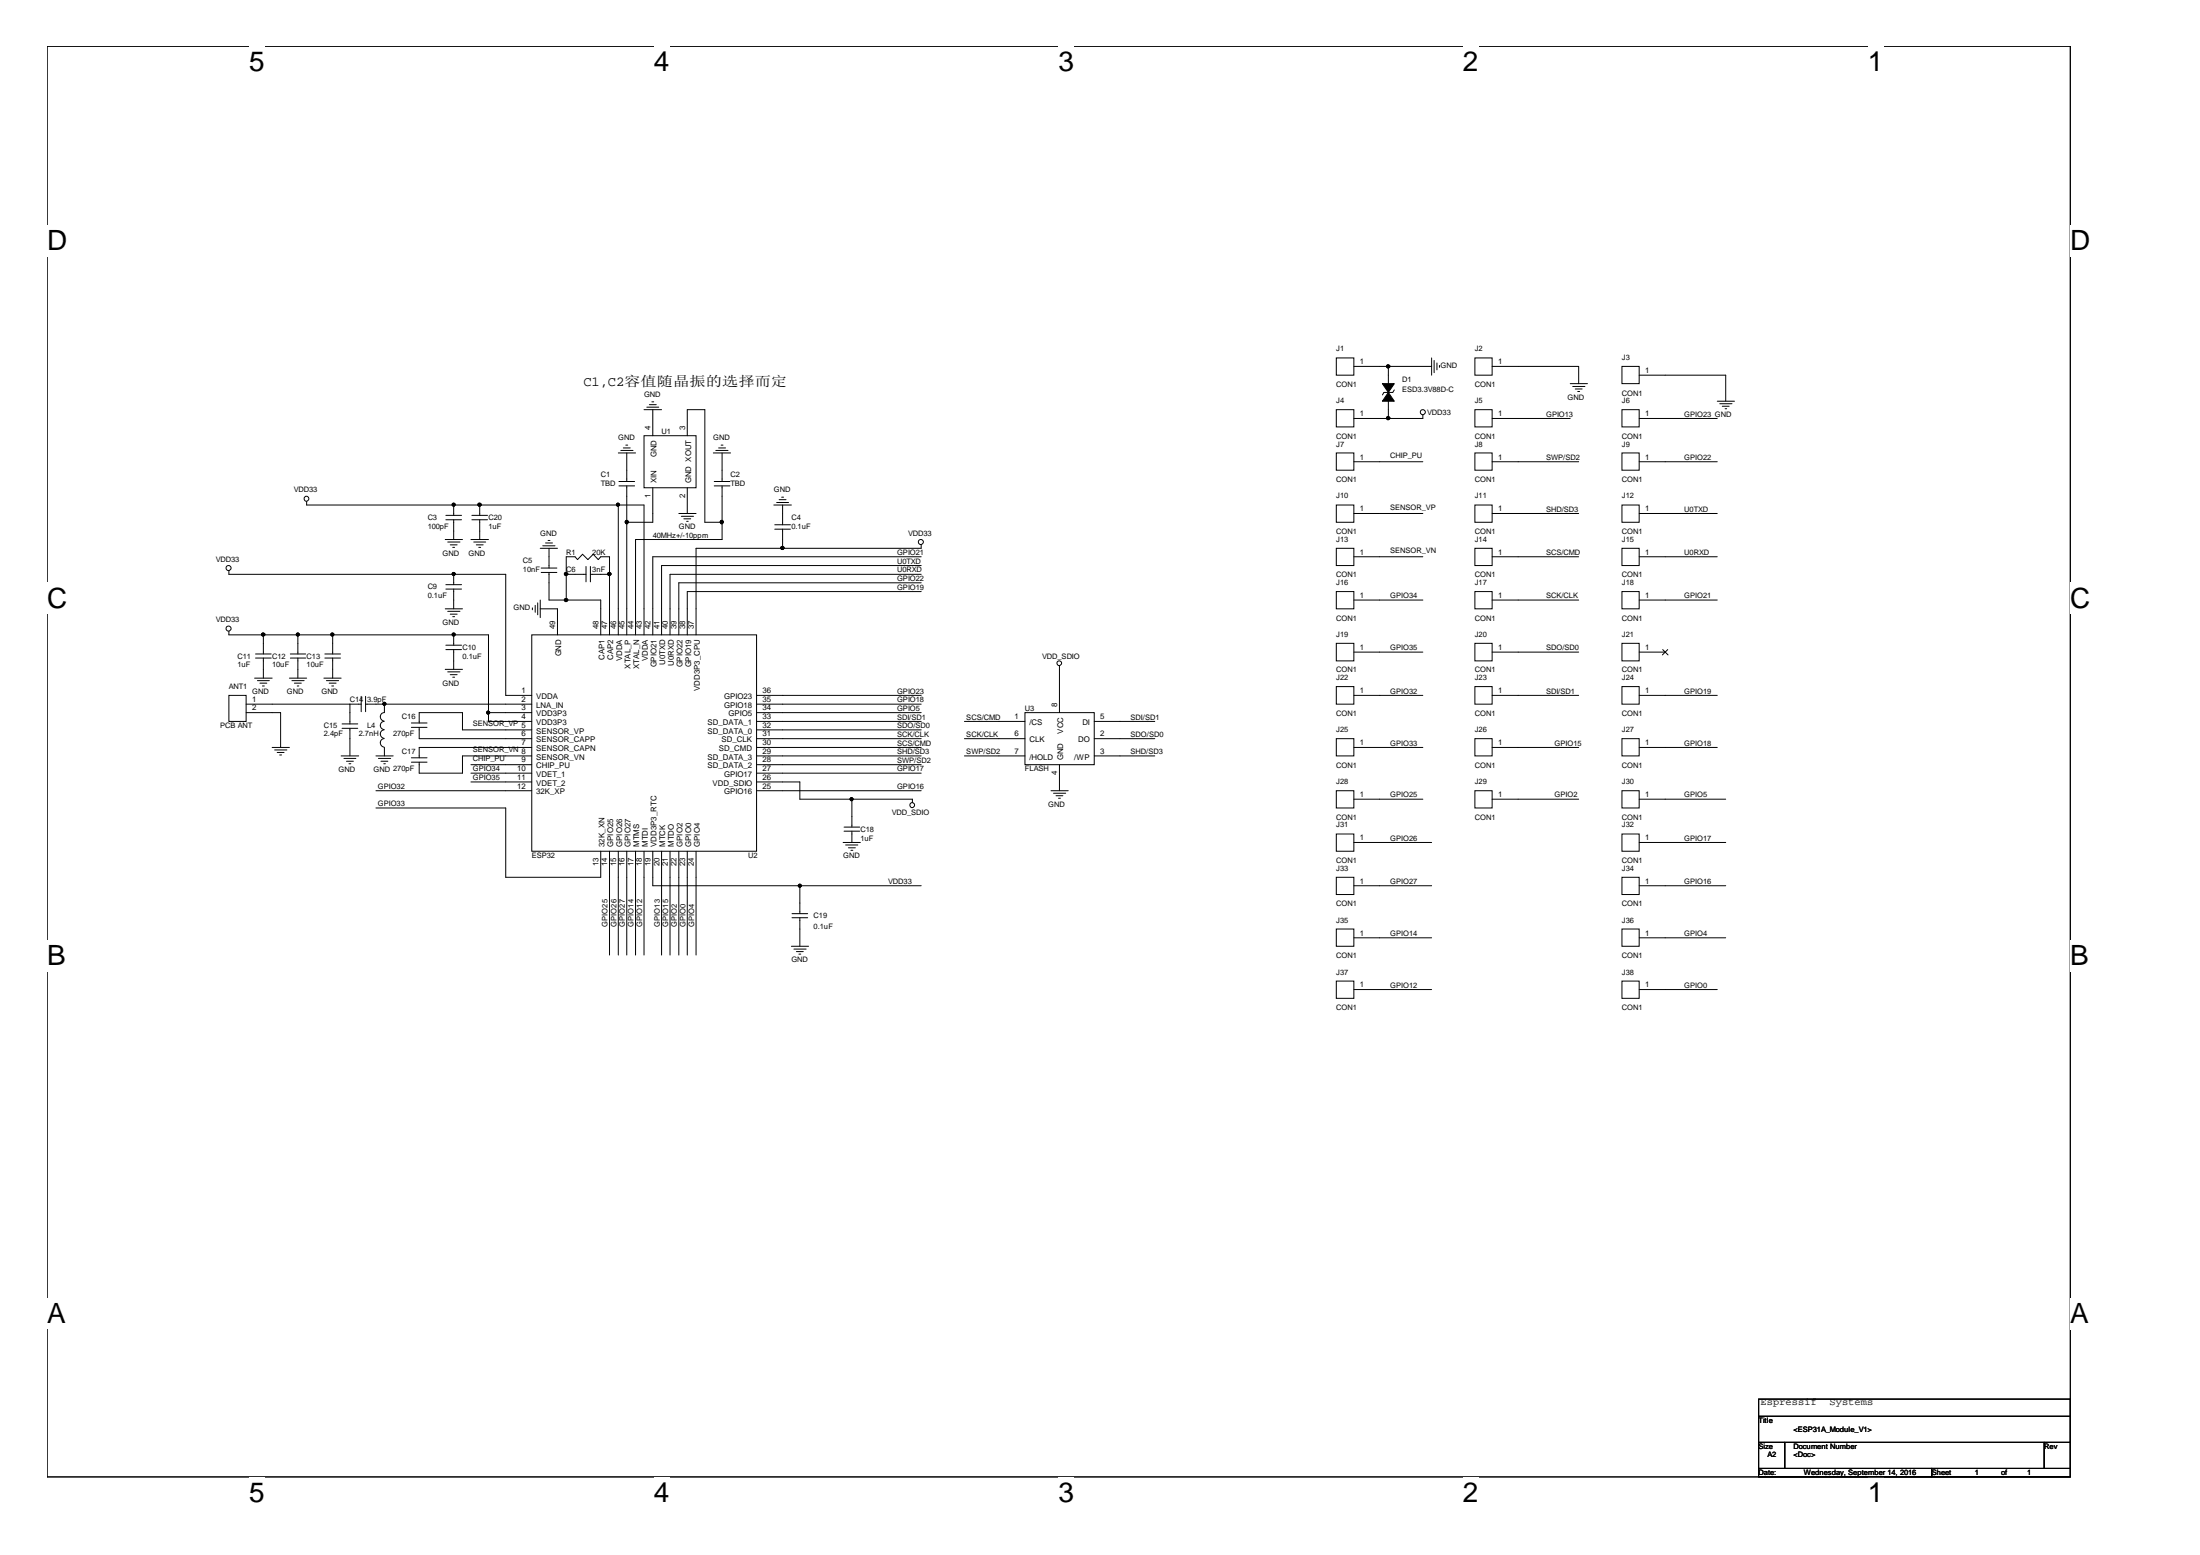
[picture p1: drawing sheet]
<svg xmlns="http://www.w3.org/2000/svg" width="297mm" height="210mm" viewBox="0 0 297 210" stroke-linecap="round" stroke-linejoin="round" font-family="sans-serif">
<path d="M6.3 6.2h273.2v193.2h-273.2z" fill="none" stroke="#000" stroke-width=".14"/>
<g fill="#fff">
<path d="M33.7 6.2h2.1v4.3h-2.1z"/>
<path d="M33.7 199.4h2.1v4.2h-2.1z"/>
<path d="M88.3 6.2h2.1v4.3h-2.1z"/>
<path d="M88.3 199.4h2.1v4.2h-2.1z"/>
<path d="M142.9 6.2h2.1v4.3h-2.1z"/>
<path d="M142.9 199.4h2.1v4.2h-2.1z"/>
<path d="M197.5 6.2h2.1v4.3h-2.1z"/>
<path d="M197.5 199.4h2.1v4.2h-2.1z"/>
<path d="M252.2 6.2h2.1v4.3h-2.1z"/>
<path d="M252.2 199.4h2.1v4.2h-2.1z"/>
<path d="M6.3 30.4h2.8v4.2h-2.8z"/>
<path d="M279.5 30.4h2.8v4.2h-2.8z"/>
<path d="M6.3 78.6h2.8v4.3h-2.8z"/>
<path d="M279.5 78.6h2.8v4.3h-2.8z"/>
<path d="M6.3 126.9h2.6v4.3h-2.6z"/>
<path d="M279.5 126.9h2.6v4.3h-2.6z"/>
<path d="M6.3 175.2h2.6v4.2h-2.6z"/>
<path d="M279.5 175.2h2.6v4.2h-2.6z"/>
</g>
<g fill="none" stroke="#000" stroke-width=".14">
<path d="M87 58.8h7v7h-7zM87 55.3h2.3M87.3 55h1.6M87.7 54.6h.9M88 54.2h.3M88.1 55.3v3.5M92.8 58.8v-3.5h2.4v15.2h2.3M180.4 48.3h2.4v2.3h-2.4zM180.4 55.3h2.4v2.3h-2.4zM182.8 49.5h10.5M187.5 49.5v2.3M187.5 54.2v2.3"/>
<path d="M188.3 52.6l-.3 .4h-1.1l-.3 .3M192.1 56v.5h-9.3M193.3 48.3v2.3M193.6 48.7v1.6M194 49v.9M194.4 49.3v.3M199.1 48.3h2.4v2.3h-2.4zM199.1 55.3h2.4v2.3h-2.4zM201.5 49.5h11.6v2.3M201.5 56.5h10.5M212 51.8h2.3M212.3 52.2h1.7"/>
<path d="M212.7 52.5h.9M213 52.8h.3M219 49.5h2.3v2.3h-2.3zM219 55.3h2.3v2.3h-2.3zM221.3 50.6h11.7v3.6M221.3 56.5h10.6M231.9 54.2h2.3M232.2 54.5h1.6M232.5 54.8h1M232.9 55.2h.2M30.9 77.1v.4h37.4v16.4h3.5M41.4 67.7v.5h45.6v17.5"/>
<path d="M60.1 72.8h2.3M60.2 70.2h2.1M60.2 69.6h2.1M60.2 79.5h2.1M60.2 78.9h2.1M60.5 73.2h1.6M60.8 73.5h.9M61.1 73.9h.3M61.3 68.2v1.4M61.3 70.2v2.6M61.3 77.5v1.4M61.3 79.5v2.7"/>
<path d="M63.6 72.8h2.4M63.7 70.2h2.1M63.7 69.6h2.1M64 73.2h1.6M64.3 73.5h.9M64.6 73.9h.3M64.8 68.2v1.4M64.8 70.2v2.6M72.9 74h2.4M73.1 76.7h2.1M73.1 77.3h2.1M73.3 73.7h1.6"/>
<path d="M73.7 73.3h.9M74 73h.3M74.1 77.3v3.7h7v4.7M74.1 74v2.7M76.5 77.5h2.6M79.1 76.5v2M79.7 77.5h2.6M79.7 76.5v2M83.5 61.1h2.3M83.5 68.2v17.5M83.6 65h2.1M83.6 65.6h2.1"/>
<path d="M83.8 60.8h1.7M84.2 60.5h.9M84.5 60.1h.3M84.6 61.1v3.9M84.6 65.6v20.1M88.1 65.8v4.7h-3.5M91.7 69.3h2.3M92 69.7h1.6M92.3 70h1M92.7 70.4h.2M92.8 65.8v3.5M96.3 61.1h2.3"/>
<path d="M96.4 65h2.2M96.4 65.6h2.2M96.6 60.8h1.7M97 60.5h1M97.4 60.1h.2M97.5 65.6v7.2h-11.7v12.9M97.5 61.1v3.9M104.5 68.2h2.3M104.6 70.8h2.1M104.6 71.4h2.1M104.9 67.8h1.6M105.2 67.5h.9"/>
<path d="M105.5 67.1h.3M105.7 68.2v2.6M105.7 71.4v2.6M124.4 73.5v.5h-30.4v11.7M124.4 75.2h-36.3v10.5M124.4 79.9h-31.6v5.8M124.4 76.3h-35.1v9.4M124.4 77.5h-33.9v8.2M124.4 78.7h-32.7v7M180.4 68.2h2.4v2.3h-2.4zM180.4 74h2.4v2.3h-2.4zM180.4 79.9h2.4v2.3h-2.4z"/>
<path d="M180.4 61.1h2.4v2.4h-2.4zM182.8 69.3h9.3M182.8 75.2h9.3M182.8 62.3h9.3M199.1 74h2.4v2.3h-2.4zM199.1 61.1h2.4v2.4h-2.4zM199.1 79.9h2.4v2.3h-2.4zM199.1 68.2h2.4v2.3h-2.4zM201.5 69.3h11.6M201.5 75.2h11.6M201.5 62.3h11.6M219 74h2.3v2.3h-2.3z"/>
<path d="M219 68.2h2.3v2.3h-2.3zM219 61.1h2.3v2.4h-2.3zM219 79.9h2.3v2.3h-2.3zM221.3 69.3h10.6M221.3 75.2h10.6M221.3 62.3h10.6M30.9 93.9h2.3v3.5h-2.3zM30.9 85.2v.5h35.1v11.7h5.8M33.2 95.1h15.6M33.2 96.2h4.7v4.7M34.4 91.5h2.3M34.5 88.8h2.1"/>
<path d="M34.5 88.3h2.1M34.8 91.9h1.6M35.1 92.2h.9M35.4 92.6h.3M35.6 85.7v2.6M35.6 88.8v2.7M39.1 91.5h2.3M39.2 88.8h2.1M39.2 88.3h2.1M39.4 91.9h1.7M39.8 92.2h.9M40.1 92.6h.2"/>
<path d="M40.2 85.7v2.6M40.2 88.8v2.7M43.7 91.5h2.4M43.9 88.8h2.1M43.9 88.3h2.1M44.1 91.9h1.6M44.4 92.2h1M44.8 92.6h.2M44.9 85.7v2.6M44.9 88.8v2.7M46.2 97.7h2.1M46.2 98.3h2.1"/>
<path d="M47.2 95.1v2.6M47.2 98.3v3.7M48.8 94v2.1M49.4 95.1h22.4M49.4 94v2.1M51.9 96.2a.58 .58 0 0 0-.6 .6 .58 .58 0 0 0 .6 .5M51.9 97.4a.55 .55 0 0 0-.5 .5 .55 .55 0 0 0 .5 .6M51.9 98.5a.58 .58 0 0 0-.6 .6 .58 .58 0 0 0 .6 .6M51.9 99.7a.58 .58 0 0 0-.6 .6 .58 .58 0 0 0 .6 .6M51.9 95.1v1.1M55.5 98.2h2.2M55.5 97.6h2.2"/>
<path d="M56.6 98.2v1.5h15.2M56.6 97.6v-1.4h5.8v2.3h9.4M60.1 90.4h2.3M60.1 82.2h2.3M60.2 87.7h2.1M60.2 87.1h2.1M60.5 90.7h1.6M60.5 82.5h1.6M60.8 91.1h.9M60.8 82.9h.9M61.1 91.4h.3M61.1 83.2h.3"/>
<path d="M61.3 85.7v1.4M61.3 87.7v2.7M66 96.2h5.8M71.8 85.7h30.4v29.2h-30.4zM71.9 82.1v.2M72.3 81.7v.9M72.6 81.4v1.6M72.9 81v2.4M72.9 82.2h2.4v3.5M76.5 81v-5.8h1.1l.4 .3 .7-.7 .7 .7 .7-.7 .7 .7 .3-.3h1.2v10.5M102.2 93.9h22.2M102.2 95.1h22.2"/>
<path d="M102.2 97.4h22.2M102.2 99.7h22.2M102.2 96.2h22.2M102.2 98.5h22.2M130.2 97.4h8.2M130.2 99.7h8.2M138.4 96.2h9.3v7h-9.3zM143 89.9v6.3M147.7 97.4h8.2M147.7 99.7h8.2M180.4 86.8h2.4v2.4h-2.4zM180.4 99.7h2.4v2.3h-2.4z"/>
<path d="M180.4 92.7h2.4v2.4h-2.4zM182.8 88h9.3M182.8 93.9h9.3M182.8 81h9.3M199.1 99.7h2.4v2.3h-2.4zM199.1 86.8h2.4v2.4h-2.4zM199.1 92.7h2.4v2.4h-2.4zM201.5 88h11.6M201.5 93.9h11.6M201.5 81h11.6M219 92.7h2.3v2.4h-2.3zM219 99.7h2.3v2.3h-2.3z"/>
<path d="M219 86.8h2.3v2.4h-2.3zM221.3 88h3.5M221.3 93.9h10.6M221.3 81h10.6M224.5 87.7l.7 .7M225.2 87.7l-.7 .7M36.7 100.9h2.4M37.1 101.2h1.6M37.4 101.6h1M37.8 101.9h.2M46.1 102h2.3M46.4 102.4h1.6"/>
<path d="M46.8 102.8h.9M47.1 103.1h.3M50.8 106.7h21M50.8 102h2.3M50.8 109.1h17.5v9.3h12.8v-3.5M51.1 102.4h1.6M51.4 102.8h1M51.8 103.1h.2M51.9 100.9v1.1M55.5 102.9h2.2M55.5 102.3h2.2M63.6 103.2h8.2"/>
<path d="M63.6 104.4h8.2M63.6 105.6h8.2M71.8 100.9h-15.2v1.4M71.8 102h-9.4v2.4h-5.8v-1.5M82.3 114.9v14M83.5 114.9v14M84.6 114.9v14M85.8 114.9v14M87 114.9v14M88.1 114.9v4.7h36.3M89.3 114.9v14M90.5 114.9v14"/>
<path d="M91.7 114.9v14M92.8 114.9v14M94 114.9v14M102.2 106.7h22.2M102.2 100.9h22.2M102.2 102h22.2M102.2 105.6h5.8v2.3h15.2v.4M102.2 103.2h22.2M102.2 104.4h22.2M108 119.6v3.7M113.8 113.7h2.4M114 112.2h2.1"/>
<path d="M114 111.6h2.1M114.2 114.1h1.6M114.6 114.4h.9M114.9 114.8h.2M115 107.9v3.7M115 112.2v1.5M130.2 102h8.2M141.9 106.7h2.3M142.2 107.1h1.7M142.6 107.4h.9M142.9 107.8h.3M143 103.2v3.5"/>
<path d="M147.7 102h8.2M180.4 112.6h2.4v2.3h-2.4zM180.4 106.7h2.4v2.4h-2.4zM180.4 118.4h2.4v2.3h-2.4zM182.8 100.9h9.3M182.8 113.7h10.5M182.8 107.9h9.3M182.8 119.6h10.5M199.1 106.7h2.4v2.4h-2.4zM201.5 100.9h11.6M201.5 107.9h11.6M219 118.4h2.3v2.3h-2.3z"/>
<path d="M219 106.7h2.3v2.4h-2.3zM219 112.6h2.3v2.3h-2.3zM221.3 100.9h10.6M221.3 113.7h11.7M221.3 107.9h11.7M221.3 119.6h11.7M106.8 127.7h2.4M106.9 123.9h2.2M106.9 123.3h2.2M107.2 128.1h1.6M107.5 128.5h1M107.9 128.8h.2"/>
<path d="M108 123.9v3.8M180.4 132.4h2.4v2.4h-2.4zM180.4 125.4h2.4v2.3h-2.4zM182.8 126.6h10.5M182.8 133.6h10.5M219 125.4h2.3v2.3h-2.3zM219 132.4h2.3v2.4h-2.3zM221.3 126.6h11.7M221.3 133.6h10.6M237.4 188.9h42.1v2.3h-42.1zM237.4 191.2h42.1v3.5h-42.1zM237.4 194.7h3.6v3.5h-3.6z"/>
<path d="M237.4 198.2h23.4v1.2h-23.4zM241 194.7h35v3.5h-35zM260.8 198.2h18.7v1.2h-18.7zM276 194.7h3.5v3.5h-3.5z"/>
<circle cx="192.1" cy="55.6" r=".34"/>
<circle cx="30.9" cy="76.7" r=".34"/>
<circle cx="41.4" cy="67.3" r=".33"/>
<circle cx="124.3" cy="73.2" r=".34"/>
<circle cx="30.9" cy="84.8" r=".34"/>
<circle cx="143" cy="89.5" r=".32"/>
<circle cx="123.2" cy="108.7" r=".33"/>
</g>
<g fill="#000" stroke="#000" stroke-width=".14">
<path d="M187.5 53l.8 1.2h-1.7z" fill-rule="evenodd"/>
<path d="M186.6 51.8h1.7l-.8 1.2z" fill-rule="evenodd"/>
<path d="M187.3 49.3h.3l.1 .2-.1 .1-.2 .1-.1-.1z" fill-rule="evenodd"/>
<path d="M187.3 56.3h.3l.1 .1-.1 .2-.2 .1-.1-.1z" fill-rule="evenodd"/>
<path d="M187.3 49.3h.3l.1 .2-.1 .1-.2 .1-.1-.1z" fill-rule="evenodd"/>
<path d="M187.3 56.3h.3l.1 .1-.1 .2-.2 .1-.1-.1z" fill-rule="evenodd"/>
<path d="M61.1 68h.3l.1 .1-.1 .2h-.1h-.2z" fill-rule="evenodd"/>
<path d="M61.1 77.3h.3l.1 .2-.1 .1-.1 .1-.2-.1z" fill-rule="evenodd"/>
<path d="M61.1 68h.3l.1 .1-.1 .2h-.1h-.2z" fill-rule="evenodd"/>
<path d="M61.1 77.3h.3l.1 .2-.1 .1-.1 .1-.2-.1z" fill-rule="evenodd"/>
<path d="M64.6 68h.3l.1 .1-.1 .2h-.2h-.1z" fill-rule="evenodd"/>
<path d="M64.6 68h.3l.1 .1-.1 .2h-.2h-.1z" fill-rule="evenodd"/>
<path d="M76.3 77.3h.3l.1 .2-.1 .1-.2 .1-.1-.1z" fill-rule="evenodd"/>
<path d="M76.3 77.3h.3l.1 .2-.1 .1-.2 .1-.1-.1z" fill-rule="evenodd"/>
<path d="M82.1 77.3h.3l.1 .2-.1 .1-.1 .1-.2-.1z" fill-rule="evenodd"/>
<path d="M82.1 77.3h.3l.1 .2-.1 .1-.1 .1-.2-.1z" fill-rule="evenodd"/>
<path d="M83.3 68h.3l.1 .1-.1 .2h-.2h-.1z" fill-rule="evenodd"/>
<path d="M83.3 68h.3l.1 .1-.1 .2h-.2h-.1z" fill-rule="evenodd"/>
<path d="M84.5 70.3h.3v.2v.1l-.2 .1-.1-.1z" fill-rule="evenodd"/>
<path d="M84.5 70.3h.3v.2v.1l-.2 .1-.1-.1z" fill-rule="evenodd"/>
<path d="M97.3 70.3h.3l.1 .2-.1 .1-.1 .1-.2-.1z" fill-rule="evenodd"/>
<path d="M97.3 70.3h.3l.1 .2-.1 .1-.1 .1-.2-.1z" fill-rule="evenodd"/>
<path d="M105.5 73.8h.3l.1 .2-.1 .1-.2 .1-.1-.1z" fill-rule="evenodd"/>
<path d="M105.5 73.8h.3l.1 .2-.1 .1-.2 .1-.1-.1z" fill-rule="evenodd"/>
<path d="M35.4 85.5h.3l.1 .2-.1 .1-.2 .1-.1-.1z" fill-rule="evenodd"/>
<path d="M35.4 85.5h.3l.1 .2-.1 .1-.2 .1-.1-.1z" fill-rule="evenodd"/>
<path d="M40.1 85.5h.3v.2v.1l-.2 .1-.1-.1z" fill-rule="evenodd"/>
<path d="M40.1 85.5h.3v.2v.1l-.2 .1-.1-.1z" fill-rule="evenodd"/>
<path d="M44.7 85.5h.3l.1 .2-.1 .1-.1 .1-.2-.1z" fill-rule="evenodd"/>
<path d="M44.7 85.5h.3l.1 .2-.1 .1-.1 .1-.2-.1z" fill-rule="evenodd"/>
<path d="M51.7 94.9h.3l.1 .1-.1 .1-.1 .1-.2-.1z" fill-rule="evenodd"/>
<path d="M51.7 94.9h.3l.1 .1-.1 .1-.1 .1-.2-.1z" fill-rule="evenodd"/>
<path d="M61.1 85.5h.3l.1 .2-.1 .1-.1 .1-.2-.1z" fill-rule="evenodd"/>
<path d="M61.1 85.5h.3l.1 .2-.1 .1-.1 .1-.2-.1z" fill-rule="evenodd"/>
<path d="M65.8 96h.3v.2v.1l-.2 .1-.1-.1z" fill-rule="evenodd"/>
<path d="M65.8 96h.3v.2v.1l-.2 .1-.1-.1z" fill-rule="evenodd"/>
<path d="M76.3 80.8h.3l.1 .2-.1 .1-.2 .1-.1-.1z" fill-rule="evenodd"/>
<path d="M76.3 80.8h.3l.1 .2-.1 .1-.2 .1-.1-.1z" fill-rule="evenodd"/>
<path d="M107.8 119.4h.3l.1 .2-.1 .1-.1 .1-.2-.1z" fill-rule="evenodd"/>
<path d="M107.8 119.4h.3l.1 .2-.1 .1-.1 .1-.2-.1z" fill-rule="evenodd"/>
<path d="M114.8 107.7h.3l.1 .2-.1 .1-.1 .1-.2-.1z" fill-rule="evenodd"/>
<path d="M114.8 107.7h.3l.1 .2-.1 .1-.1 .1-.2-.1z" fill-rule="evenodd"/>
</g>
<g font-size="3.8">
<text x="33.7" y="9.6">5</text>
<text x="88.3" y="9.6">4</text>
<text x="142.9" y="9.6">3</text>
<text x="197.5" y="9.6">2</text>
<text x="252.2" y="9.6">1</text>
<text x="6.3" y="33.8">D</text>
<text x="279.5" y="33.8">D</text>
<text x="6.3" y="82">C</text>
<text x="279.5" y="82">C</text>
<text x="6.3" y="130.3">B</text>
<text x="279.5" y="130.3">B</text>
<text x="6.3" y="178.6">A</text>
<text x="279.5" y="178.6">A</text>
<text x="33.7" y="202.7">5</text>
<text x="88.3" y="202.7">4</text>
<text x="142.9" y="202.7">3</text>
<text x="197.5" y="202.7">2</text>
<text x="252.2" y="202.7">1</text>
</g>
<text font-size="1.9" x="78.8" y="52.1">C1,C2容值随晶振的选择而定</text>
<g font-size="1.4">
<text x="237.7" y="189.7">Espressif</text>
<text x="247" y="189.7">Systems</text>
</g>
<g font-size="1.1">
<text x="183.6" y="49.2">1</text>
<text x="202.3" y="49.2">1</text>
<text x="222.1" y="50.3">1</text>
<text x="87.8" y="58" transform="rotate(-90 87.8 58)">4</text>
<text x="92.5" y="58" transform="rotate(-90 92.5 58)">3</text>
<text x="183.6" y="56.2">1</text>
<text x="202.3" y="56.2">1</text>
<text x="222.1" y="56.2">1</text>
<text x="88.6" y="65.2" transform="rotate(-90 88.6 65.2)">XIN</text>
<text x="88.6" y="61.7" transform="rotate(-90 88.6 61.7)">GND</text>
<text x="93.3" y="65.2" transform="rotate(-90 93.3 65.2)">GND XOUT</text>
<text x="183.6" y="62">1</text>
<text x="202.3" y="62">1</text>
<text x="222.1" y="62">1</text>
<text x="87.8" y="67.2" transform="rotate(-90 87.8 67.2)">1</text>
<text x="92.5" y="67.2" transform="rotate(-90 92.5 67.2)">2</text>
<text x="183.6" y="69">1</text>
<text x="202.3" y="69">1</text>
<text x="222.1" y="69">1</text>
<text x="183.6" y="74.9">1</text>
<text x="202.3" y="74.9">1</text>
<text x="222.1" y="74.9">1</text>
<text x="183.6" y="80.7">1</text>
<text x="202.3" y="80.7">1</text>
<text x="222.1" y="80.7">1</text>
<text x="75" y="84.9" transform="rotate(-90 75 84.9)">49</text>
<text x="75.8" y="88.6" transform="rotate(-90 75.8 88.6)">GND</text>
<text x="80.8" y="84.9" transform="rotate(-90 80.8 84.9)">48</text>
<text x="81.6" y="89.1" transform="rotate(-90 81.6 89.1)">CAP1</text>
<text x="82" y="84.9" transform="rotate(-90 82 84.9)">47</text>
<text x="82.8" y="89.1" transform="rotate(-90 82.8 89.1)">CAP2</text>
<text x="83.2" y="84.9" transform="rotate(-90 83.2 84.9)">46</text>
<text x="84" y="89.3" transform="rotate(-90 84 89.3)">VDDA</text>
<text x="84.3" y="84.9" transform="rotate(-90 84.3 84.9)">45</text>
<text x="85.5" y="84.9" transform="rotate(-90 85.5 84.9)">44</text>
<text x="86.7" y="84.9" transform="rotate(-90 86.7 84.9)">43</text>
<text x="87.5" y="89.3" transform="rotate(-90 87.5 89.3)">VDDA</text>
<text x="87.8" y="84.9" transform="rotate(-90 87.8 84.9)">42</text>
<text x="89" y="84.9" transform="rotate(-90 89 84.9)">41</text>
<text x="89.8" y="89.8" transform="rotate(-90 89.8 89.8)">U0TXD</text>
<text x="90.2" y="84.9" transform="rotate(-90 90.2 84.9)">40</text>
<text x="91" y="89.9" transform="rotate(-90 91 89.9)">U0RXD</text>
<text x="91.4" y="84.9" transform="rotate(-90 91.4 84.9)">39</text>
<text x="92.5" y="84.9" transform="rotate(-90 92.5 84.9)">38</text>
<text x="93.7" y="84.9" transform="rotate(-90 93.7 84.9)">37</text>
<text x="183.6" y="87.7">1</text>
<text x="202.3" y="87.7">1</text>
<text x="222.1" y="87.7">1</text>
<text x="34" y="94.8">1</text>
<text x="34" y="95.9">2</text>
<text x="70.4" y="93.6">1</text>
<text x="70.4" y="94.8">2</text>
<text x="70.4" y="95.9">3</text>
<text x="72.4" y="94.4">VDDA</text>
<text x="72.4" y="95.6">LNA_IN</text>
<text x="85.1" y="90.3" transform="rotate(-90 85.1 90.3)">XTAL_P</text>
<text x="86.3" y="90.3" transform="rotate(-90 86.3 90.3)">XTAL_N</text>
<text x="88.6" y="90.1" transform="rotate(-90 88.6 90.1)">GPIO21</text>
<text x="92.2" y="90.1" transform="rotate(-90 92.2 90.1)">GPIO22</text>
<text x="93.3" y="90.1" transform="rotate(-90 93.3 90.1)">GPIO19</text>
<text x="94.5" y="93.3" transform="rotate(-90 94.5 93.3)">VDD3P3_CPU</text>
<text x="97.8" y="95.6">GPIO18</text>
<text x="97.8" y="94.4">GPIO23</text>
<text x="103" y="95.9">34</text>
<text x="103" y="94.8">35</text>
<text x="103" y="93.6">36</text>
<text x="142.7" y="95.4" transform="rotate(-90 142.7 95.4)">8</text>
<text x="183.6" y="93.6">1</text>
<text x="202.3" y="93.6">1</text>
<text x="222.1" y="93.6">1</text>
<text x="70.4" y="97.1">4</text>
<text x="70.4" y="99.4">6</text>
<text x="70.4" y="100.6">7</text>
<text x="72.4" y="96.7">VDD3P3</text>
<text x="72.4" y="97.9">VDD3P3</text>
<text x="72.4" y="99">SENSOR_VP</text>
<text x="72.4" y="100.2">SENSOR_CAPP</text>
<text x="72.4" y="101.4">SENSOR_CAPN</text>
<text x="95.5" y="99">SD_DATA_0</text>
<text x="95.5" y="97.9">SD_DATA_1</text>
<text x="97.1" y="101.4">SD_CMD</text>
<text x="97.4" y="100.2">SD_CLK</text>
<text x="98.4" y="96.7">GPIO5</text>
<text x="103" y="101.7">29</text>
<text x="103" y="100.6">30</text>
<text x="103" y="99.4">31</text>
<text x="103" y="98.2">32</text>
<text x="103" y="97.1">33</text>
<text x="137" y="97.1">1</text>
<text x="137" y="99.4">6</text>
<text x="137" y="101.7">7</text>
<text x="139" y="97.9">/CS</text>
<text x="139" y="100.2">CLK</text>
<text x="143.6" y="99" transform="rotate(-90 143.6 99)">VCC</text>
<text x="145.6" y="100.2">DO</text>
<text x="146.1" y="97.9">DI</text>
<text x="148.5" y="99.4">2</text>
<text x="148.5" y="101.7">3</text>
<text x="148.5" y="97.1">5</text>
<text x="183.6" y="100.6">1</text>
<text x="202.3" y="100.6">1</text>
<text x="222.1" y="100.6">1</text>
<text x="69.8" y="104.1">10</text>
<text x="69.8" y="105.3">11</text>
<text x="69.8" y="106.4">12</text>
<text x="70.4" y="102.9">9</text>
<text x="72.4" y="102.5">SENSOR_VN</text>
<text x="72.4" y="103.7">CHIP_PU</text>
<text x="72.4" y="104.9">VDET_1</text>
<text x="72.4" y="106.1">VDET_2</text>
<text x="72.4" y="107.2">32K_XP</text>
<text x="95.5" y="103.7">SD_DATA_2</text>
<text x="95.5" y="102.5">SD_DATA_3</text>
<text x="96.2" y="106.1">VDD_SDIO</text>
<text x="97.8" y="107.2">GPIO16</text>
<text x="97.8" y="104.9">GPIO17</text>
<text x="103" y="102.9">28</text>
<text x="103" y="105.3">26</text>
<text x="103" y="106.4">25</text>
<text x="103" y="104.1">27</text>
<text x="139" y="102.5">/HOLD</text>
<text x="142.7" y="104.6" transform="rotate(-90 142.7 104.6)">4</text>
<text x="143.6" y="102.6" transform="rotate(-90 143.6 102.6)">GND</text>
<text x="145" y="102.5">/WP</text>
<text x="183.6" y="107.6">1</text>
<text x="202.3" y="107.6">1</text>
<text x="222.1" y="107.6">1</text>
<text x="183.6" y="113.4">1</text>
<text x="222.1" y="113.4">1</text>
<text x="80.8" y="116.9" transform="rotate(-90 80.8 116.9)">13</text>
<text x="81.6" y="114.3" transform="rotate(-90 81.6 114.3)">32K_XN</text>
<text x="82" y="116.9" transform="rotate(-90 82 116.9)">14</text>
<text x="82.8" y="114.3" transform="rotate(-90 82.8 114.3)">GPIO25</text>
<text x="83.2" y="116.9" transform="rotate(-90 83.2 116.9)">15</text>
<text x="84" y="114.3" transform="rotate(-90 84 114.3)">GPIO26</text>
<text x="84.3" y="116.9" transform="rotate(-90 84.3 116.9)">16</text>
<text x="85.1" y="114.3" transform="rotate(-90 85.1 114.3)">GPIO27</text>
<text x="85.5" y="116.9" transform="rotate(-90 85.5 116.9)">17</text>
<text x="86.3" y="114.3" transform="rotate(-90 86.3 114.3)">MTMS</text>
<text x="86.7" y="116.9" transform="rotate(-90 86.7 116.9)">18</text>
<text x="87.5" y="114.3" transform="rotate(-90 87.5 114.3)">MTDI</text>
<text x="87.8" y="116.9" transform="rotate(-90 87.8 116.9)">19</text>
<text x="88.6" y="114.3" transform="rotate(-90 88.6 114.3)">VDD3P3_RTC</text>
<text x="89" y="116.9" transform="rotate(-90 89 116.9)">20</text>
<text x="89.8" y="114.3" transform="rotate(-90 89.8 114.3)">MTCK</text>
<text x="90.2" y="116.9" transform="rotate(-90 90.2 116.9)">21</text>
<text x="91" y="114.3" transform="rotate(-90 91 114.3)">MTDO</text>
<text x="91.4" y="116.9" transform="rotate(-90 91.4 116.9)">22</text>
<text x="92.2" y="114.3" transform="rotate(-90 92.2 114.3)">GPIO2</text>
<text x="92.5" y="116.9" transform="rotate(-90 92.5 116.9)">23</text>
<text x="93.3" y="114.3" transform="rotate(-90 93.3 114.3)">GPIO0</text>
<text x="93.7" y="116.9" transform="rotate(-90 93.7 116.9)">24</text>
<text x="94.5" y="114.3" transform="rotate(-90 94.5 114.3)">GPIO4</text>
<text x="183.6" y="119.3">1</text>
<text x="222.1" y="119.3">1</text>
<text x="183.6" y="126.3">1</text>
<text x="222.1" y="126.3">1</text>
<text x="183.6" y="133.3">1</text>
<text x="222.1" y="133.3">1</text>
</g>
<g font-size="1">
<text x="180.4" y="47.4">J1</text>
<text x="199.1" y="47.4">J2</text>
<text x="87" y="53.6">GND</text>
<text x="180.4" y="52.2">CON1</text>
<text x="189.3" y="51.5">D1</text>
<text x="189.3" y="52.9">ESD3.3V88D-C</text>
<text x="194.5" y="49.7">GND</text>
<text x="199.1" y="52.2">CON1</text>
<text x="211.6" y="54">GND</text>
<text x="219" y="48.6">J3</text>
<text x="219" y="53.4">CON1</text>
<text x="83.5" y="59.5">GND</text>
<text x="89.3" y="58.5">U1</text>
<text x="96.3" y="59.5">GND</text>
<text x="180.4" y="54.5">J4</text>
<text x="180.4" y="59.2">CON1</text>
<text x="192.7" y="56">VDD33</text>
<text x="199.1" y="54.5">J5</text>
<text x="199.1" y="59.2">CON1</text>
<text x="208.7" y="56.2">GPIO13</text>
<text x="219" y="54.5">J6</text>
<text x="219" y="59.2">CON1</text>
<text x="227.4" y="56.2">GPIO23 GND</text>
<text x="81.1" y="64.4">C1</text>
<text x="81.1" y="65.5">TBD</text>
<text x="98.6" y="64.4">C2</text>
<text x="98.6" y="65.5">TBD</text>
<text x="180.4" y="60.3">J7</text>
<text x="180.4" y="65.1">CON1</text>
<text x="187.7" y="61.9">CHIP_PU</text>
<text x="199.1" y="60.3">J8</text>
<text x="199.1" y="65.1">CON1</text>
<text x="208.7" y="62.1">SWP/SD2</text>
<text x="219" y="60.3">J9</text>
<text x="219" y="65.1">CON1</text>
<text x="227.4" y="62.1">GPIO22</text>
<text x="39.7" y="66.5">VDD33</text>
<text x="57.7" y="70.2">C3</text>
<text x="57.7" y="71.4">100pF</text>
<text x="66" y="70.2">C20</text>
<text x="66" y="71.4">1uF</text>
<text x="91.7" y="71.4">GND</text>
<text x="104.5" y="66.5">GND</text>
<text x="106.8" y="70.2">C4</text>
<text x="106.8" y="71.4">0.1uF</text>
<text x="180.4" y="67.3">J10</text>
<text x="187.7" y="68.8">SENSOR_VP</text>
<text x="199.1" y="67.3">J11</text>
<text x="208.7" y="69.1">SHD/SD3</text>
<text x="219" y="67.3">J12</text>
<text x="227.4" y="69.1">U0TXD</text>
<text x="29.1" y="75.8">VDD33</text>
<text x="59.7" y="75">GND</text>
<text x="63.2" y="75">GND</text>
<text x="70.6" y="76">C5</text>
<text x="70.6" y="77.2">10nF</text>
<text x="72.9" y="72.3">GND</text>
<text x="76.5" y="74.9">R1</text>
<text x="76.5" y="77.2">C6</text>
<text x="80" y="74.9">20K</text>
<text x="80" y="77.2">3nF</text>
<text x="88.1" y="72.6">40MHz+/-10ppm</text>
<text x="121.1" y="77.3">U0RXD</text>
<text x="121.1" y="74.9">GPIO21</text>
<text x="121.1" y="76.1">U0TXD</text>
<text x="122.6" y="72.3">VDD33</text>
<text x="180.4" y="72.1">CON1</text>
<text x="180.4" y="73.1">J13</text>
<text x="180.4" y="77.9">CON1</text>
<text x="187.7" y="74.7">SENSOR_VN</text>
<text x="199.1" y="73.1">J14</text>
<text x="199.1" y="77.9">CON1</text>
<text x="199.1" y="72.1">CON1</text>
<text x="208.7" y="74.9">SCS/CMD</text>
<text x="219" y="73.1">J15</text>
<text x="219" y="77.9">CON1</text>
<text x="219" y="72.1">CON1</text>
<text x="227.4" y="74.9">U0RXD</text>
<text x="57.7" y="79.6">C9</text>
<text x="57.7" y="80.7">0.1uF</text>
<text x="69.3" y="82.4">GND</text>
<text x="121.1" y="78.4">GPIO22</text>
<text x="121.1" y="79.6">GPIO19</text>
<text x="180.4" y="79">J16</text>
<text x="180.4" y="83.8">CON1</text>
<text x="187.7" y="80.7">GPIO34</text>
<text x="199.1" y="79">J17</text>
<text x="199.1" y="83.8">CON1</text>
<text x="208.7" y="80.7">SCK/CLK</text>
<text x="219" y="79">J18</text>
<text x="219" y="83.8">CON1</text>
<text x="227.4" y="80.7">GPIO21</text>
<text x="29.1" y="84">VDD33</text>
<text x="32" y="88.9">C11</text>
<text x="36.7" y="88.9">C12</text>
<text x="41.4" y="88.9">C13</text>
<text x="59.7" y="84.3">GND</text>
<text x="62.4" y="87.7">C10</text>
<text x="62.4" y="88.9">0.1uF</text>
<text x="140.7" y="88.9">VDD_SDIO</text>
<text x="180.4" y="86">J19</text>
<text x="187.7" y="87.8">GPIO35</text>
<text x="199.1" y="86">J20</text>
<text x="208.7" y="87.8">SDO/SD0</text>
<text x="219" y="86">J21</text>
<text x="30.9" y="93">ANT1</text>
<text x="32" y="90.1">1uF</text>
<text x="34" y="93.7">GND</text>
<text x="36.7" y="90.1">10uF</text>
<text x="38.7" y="93.7">GND</text>
<text x="41.4" y="90.1">10uF</text>
<text x="43.4" y="93.7">GND</text>
<text x="47.2" y="94.8">C14</text>
<text x="49.6" y="94.8">3.9pF</text>
<text x="59.7" y="92.6">GND</text>
<text x="121.1" y="95.9">GPIO5</text>
<text x="121.1" y="94.8">GPIO18</text>
<text x="121.1" y="93.6">GPIO23</text>
<text x="138.4" y="95.9">U3</text>
<text x="180.4" y="90.8">CON1</text>
<text x="180.4" y="91.8">J22</text>
<text x="187.7" y="93.6">GPIO32</text>
<text x="199.1" y="90.8">CON1</text>
<text x="199.1" y="91.8">J23</text>
<text x="208.7" y="93.6">SDI/SD1</text>
<text x="219" y="91.8">J24</text>
<text x="219" y="90.8">CON1</text>
<text x="227.4" y="93.6">GPIO19</text>
<text x="29.7" y="98.3">PCB ANT</text>
<text x="43.7" y="98.3">C15</text>
<text x="43.7" y="99.4">2.4pF</text>
<text x="48.4" y="99.4">2.7nH</text>
<text x="49.6" y="98.3">L4</text>
<text x="53.1" y="99.4">270pF</text>
<text x="54.3" y="101.8">C17</text>
<text x="54.3" y="97.1">C16</text>
<text x="63.8" y="98.1">SENSOR_VP 5</text>
<text x="63.8" y="101.6">SENSOR_VN 8</text>
<text x="121.1" y="97.1">SDI/SD1</text>
<text x="121.1" y="98.3">SDO/SD0</text>
<text x="121.1" y="99.5">SCK/CLK</text>
<text x="121.1" y="100.6">SCS/CMD</text>
<text x="121.1" y="101.8">SHD/SD3</text>
<text x="130.5" y="99.5">SCK/CLK</text>
<text x="130.5" y="97.1">SCS/CMD</text>
<text x="130.5" y="101.8">SWP/SD2</text>
<text x="152.7" y="101.8">SHD/SD3</text>
<text x="152.7" y="97.1">SDI/SD1</text>
<text x="152.7" y="99.5">SDO/SD0</text>
<text x="180.4" y="98.9">J25</text>
<text x="180.4" y="96.6">CON1</text>
<text x="187.7" y="100.6">GPIO33</text>
<text x="199.1" y="98.9">J26</text>
<text x="199.1" y="96.6">CON1</text>
<text x="209.9" y="100.6">GPIO15</text>
<text x="219" y="96.6">CON1</text>
<text x="219" y="98.9">J27</text>
<text x="227.4" y="100.6">GPIO18</text>
<text x="45.7" y="104.2">GND</text>
<text x="50.4" y="104.2">GND 270pF</text>
<text x="51" y="106.5">GPIO32</text>
<text x="63.8" y="102.8">CHIP_PU</text>
<text x="63.8" y="105.3">GPIO35</text>
<text x="63.8" y="104.1">GPIO34</text>
<text x="121.1" y="103">SWP/SD2</text>
<text x="121.1" y="104.1">GPIO17</text>
<text x="121.1" y="106.5">GPIO16</text>
<text x="138.4" y="104.1">FLASH</text>
<text x="180.4" y="105.8">J28</text>
<text x="180.4" y="103.6">CON1</text>
<text x="187.7" y="107.6">GPIO25</text>
<text x="199.1" y="103.6">CON1</text>
<text x="199.1" y="105.8">J29</text>
<text x="209.9" y="107.6">GPIO2</text>
<text x="219" y="105.8">J30</text>
<text x="219" y="103.6">CON1</text>
<text x="227.4" y="107.6">GPIO5</text>
<text x="51" y="108.8">GPIO33</text>
<text x="116.2" y="112.3">C18</text>
<text x="116.2" y="113.5">1uF</text>
<text x="120.4" y="110">VDD_SDIO</text>
<text x="141.5" y="108.9">GND</text>
<text x="180.4" y="111.7">J31</text>
<text x="180.4" y="110.6">CON1</text>
<text x="187.7" y="113.5">GPIO26</text>
<text x="199.1" y="110.6">CON1</text>
<text x="219" y="110.6">CON1</text>
<text x="219" y="111.7">J32</text>
<text x="227.4" y="113.5">GPIO17</text>
<text x="71.8" y="115.8">ESP32</text>
<text x="101" y="115.8">U2</text>
<text x="113.8" y="115.8">GND</text>
<text x="119.9" y="119.3">VDD33</text>
<text x="180.4" y="116.5">CON1</text>
<text x="180.4" y="117.5">J33</text>
<text x="187.7" y="119.3">GPIO27</text>
<text x="219" y="117.5">J34</text>
<text x="219" y="116.5">CON1</text>
<text x="227.4" y="119.3">GPIO16</text>
<text x="82" y="125.2" transform="rotate(-90 82 125.2)">GPIO25</text>
<text x="83.2" y="125.2" transform="rotate(-90 83.2 125.2)">GPIO26</text>
<text x="84.4" y="125.2" transform="rotate(-90 84.4 125.2)">GPIO27</text>
<text x="85.6" y="125.2" transform="rotate(-90 85.6 125.2)">GPIO14</text>
<text x="86.7" y="125.2" transform="rotate(-90 86.7 125.2)">GPIO12</text>
<text x="89.1" y="125.2" transform="rotate(-90 89.1 125.2)">GPIO13</text>
<text x="90.2" y="125.2" transform="rotate(-90 90.2 125.2)">GPIO15</text>
<text x="91.4" y="125.2" transform="rotate(-90 91.4 125.2)">GPIO2</text>
<text x="92.5" y="125.2" transform="rotate(-90 92.5 125.2)">GPIO0</text>
<text x="93.7" y="125.2" transform="rotate(-90 93.7 125.2)">GPIO4</text>
<text x="109.9" y="124">C19</text>
<text x="109.9" y="125.4">0.1uF</text>
<text x="180.4" y="124.6">J35</text>
<text x="180.4" y="122.3">CON1</text>
<text x="219" y="124.6">J36</text>
<text x="219" y="122.3">CON1</text>
<text x="106.8" y="129.8">GND</text>
<text x="180.4" y="131.5">J37</text>
<text x="180.4" y="129.3">CON1</text>
<text x="187.7" y="126.3">GPIO14</text>
<text x="219" y="129.3">CON1</text>
<text x="219" y="131.5">J38</text>
<text x="227.4" y="126.3">GPIO4</text>
<text x="180.4" y="136.4">CON1</text>
<text x="187.7" y="133.3">GPIO12</text>
<text x="219" y="136.4">CON1</text>
<text x="227.4" y="133.3">GPIO0</text>
<text x="237.4" y="192.1">Title</text>
<text x="237.4" y="195.6">Size</text>
<text x="238.6" y="196.7">A2</text>
<text x="242.1" y="195.6">Document Number</text>
<text x="242.1" y="196.7">&lt;Doc&gt;</text>
<text x="242.1" y="193.3">&lt;ESP31A_Module_V1&gt;</text>
<text x="276" y="195.6">Rev</text>
<text x="237.4" y="199.1">Date:</text>
<text x="243.5" y="199.1">Wednesday, September 14, 2016</text>
<text x="260.8" y="199.1">Sheet</text>
<text x="266.7" y="199.1">1</text>
<text x="270.2" y="199.1">of</text>
<text x="273.7" y="199.1">1</text>
</g>
</svg>
